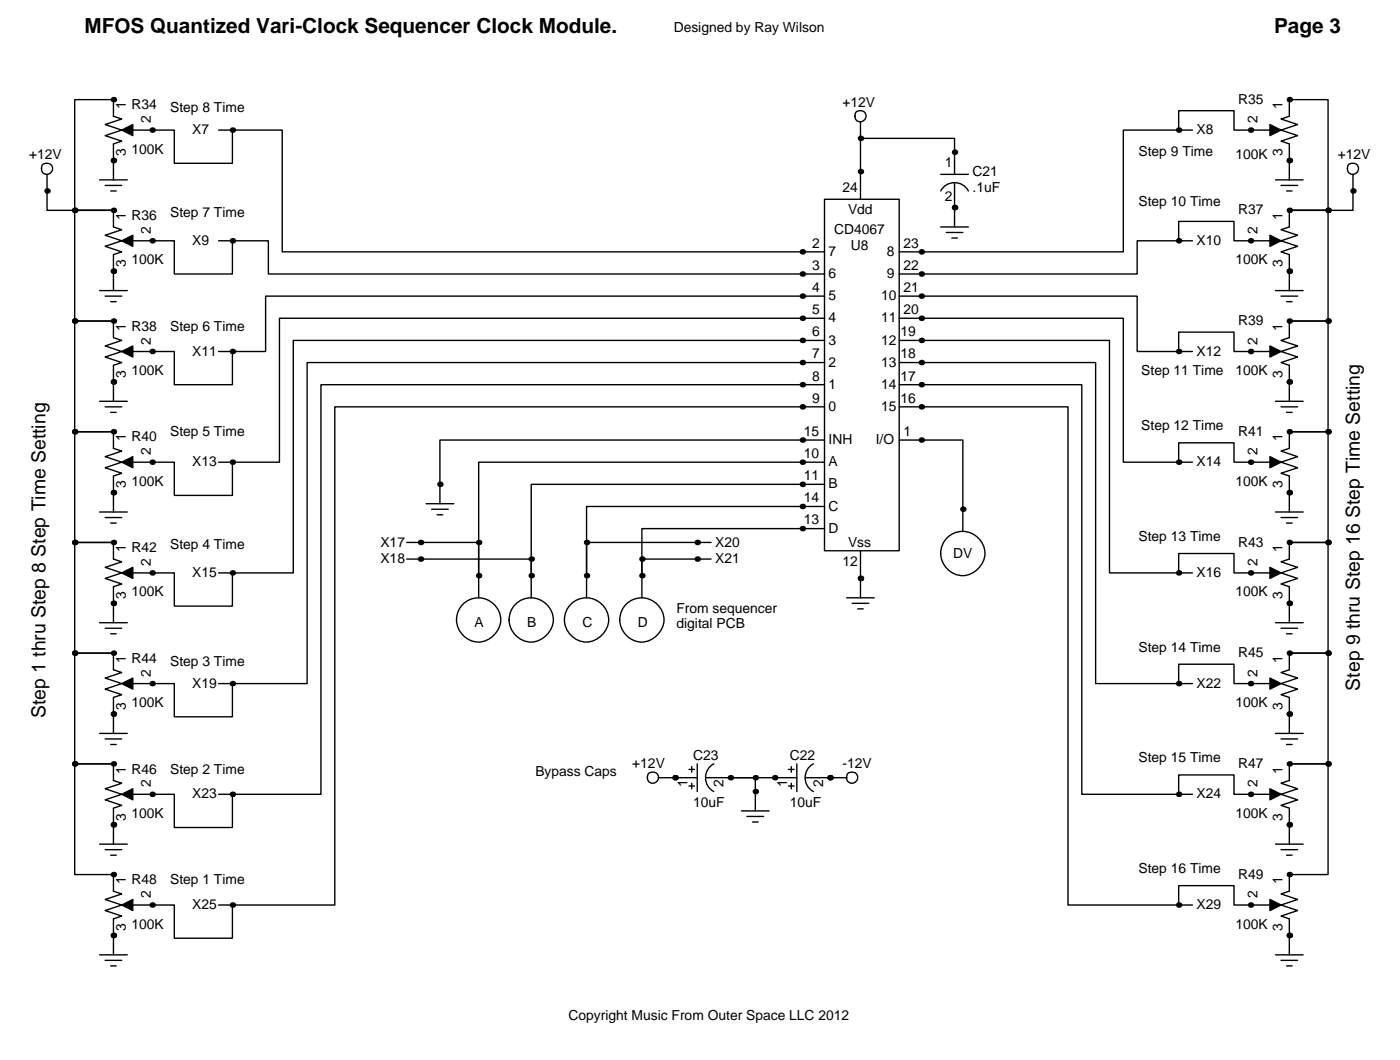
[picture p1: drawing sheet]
<svg xmlns="http://www.w3.org/2000/svg" width="257mm" height="195mm" viewBox="0 0 257 195" stroke-linecap="round" stroke-linejoin="round" font-family="sans-serif">
<g fill="#000" stroke="#000" stroke-width=".25">
<path d="M22.4 23.9l2-1v2zM233.2 22.9l2 1-2 1zM22.4 44.2l2-1v2zM233.2 43.2l2 1-2 1zM22.4 64.5l2-1v2zM233.2 63.5l2 1-2 1zM22.4 84.8l2-1v2.1zM233.2 83.8l2 1-2 1.1zM22.4 105.2l2-1.1v2.1zM233.2 104.1l2 1.1-2 1zM22.4 125.5l2-1v2zM233.2 124.5l2 1-2 1z"/>
<path d="M22.4 145.8l2-1v2zM233.2 144.8l2 1-2 1zM22.4 166.1l2-1v2zM233.2 165.1l2 1-2 1z"/>
</g>
<g fill="none" stroke="#000" stroke-width=".25">
<path d="M8.6 32v6.6h12.2M18.3 33h5.1M19.3 34h3.1M20.3 35.1h1M20.8 33v-6.6l1.6-.5-3.1-1 3.1-1-3.1-1 3.1-1.1-1.6-.5v-3h-7.1v20.3h7.1M20.8 38.6v3.1l1.6 .5-3.1 1 3.1 1-3.1 1 3.1 1-1.6 .5v6.6M20.8 38.6h-7.1v20.3h7.1M24.4 23.9h7.6v6.1h10.7v-6.1M40.1 23.9h2.6M42.7 23.9h9.1v22.3h99.6M151.4 36.6h13.7v64.5h-13.7zM158 25.4h17.3v6.6"/>
<path d="M158 22.4v14.2M172.7 35.1a2.88 2.88 0 0 1 5.1 0M172.7 32h5.1M175.3 33.5v8.2M216.4 23.9v-3.6h10.2v3.6h6.6M216.4 23.9h-10.2v22.3h-41.1M216.4 23.9h2.5M234.2 33h5.1M235.2 34h3.1M236.2 35.1h1M236.7 33v-6.6l-1.5-.5 3.1-1-3.1-1 3.1-1-3.1-1.1 1.5-.5v-3h7.1v20.3h-7.1M236.7 38.6h7.1v20.3h-7.1"/>
<path d="M236.7 38.6v3.1l-1.5 .5 3.1 1-3.1 1 3.1 1-3.1 1 1.5 .5v6.6M248.4 32v6.6h-11.7M18.3 53.3h5.1M19.3 54.4h3.1M20.3 55.4h1M20.8 58.9v3.1l1.6 .5-3.1 1 3.1 1-3.1 1 3.1 1-1.6 .6v6.6M20.8 58.9h-7.1v20.3h7.1M24.4 44.2h7.6v6.1h10.7v-6.1M40.1 44.2h2.6M42.7 44.2h6.6v6.1h102.1M151.4 58.4h-100.1v26.4h-8.6M151.4 54.4h-102.6v10.1h-6.1"/>
<path d="M165.1 58.4h41.1v26.4h10.2M165.1 54.4h43.7v10.1h7.6M172.7 41.7h5.1M173.7 42.7h3.1M174.8 43.7h1M216.4 44.2v-3.6h10.2v3.6h6.6M216.4 44.2h-7.6v6.1h-43.7M216.4 44.2h2.5M234.2 53.3h5.1M235.2 54.4h3.1M236.2 55.4h1M236.7 58.9h7.1v20.3h-7.1"/>
<path d="M236.7 58.9v3.1l-1.5 .5 3.1 1-3.1 1 3.1 1-3.1 1 1.5 .6v6.6M18.3 73.7h5.1M19.3 74.7h3.1M20.3 75.7h1M20.8 79.2v3.1l1.6 .5-3.1 1 3.1 1-3.1 1.1 3.1 1-1.6 .5v6.6M20.8 79.2h-7.1v20.4h7.1M24.4 64.5h7.6v6.1h10.7v-6.1M40.1 64.5h2.6M151.4 74.7h-89.9v91.4h-18.8M151.4 70.6h-92.5v75.2h-16.2M151.4 66.5h-95v59h-13.7M151.4 62.5h-97.6v42.7h-11.1"/>
<path d="M165.1 66.5h36.1v59h15.2M165.1 70.6h33.5v75.2h17.8M165.1 74.7h31v91.4h20.3M165.1 62.5h38.6v42.7h12.7M216.4 64.5v-3.5h10.2v3.5h6.6M216.4 64.5h2.5M234.2 73.7h5.1M235.2 74.7h3.1M236.2 75.7h1M236.7 79.2h7.1v20.4h-7.1M236.7 79.2v3.1l-1.5 .5 3.1 1-3.1 1 3.1 1.1-3.1 1 1.5 .5v6.6M18.3 94h5.1"/>
<path d="M19.3 95h3.1M20.3 96h1M20.8 99.6v3l1.6 .5-3.1 1 3.1 1.1-3.1 1 3.1 1-1.6 .5v6.6M20.8 99.6h-7.1v20.3h7.1M24.4 84.8h7.6v6.1h10.7v-6.1M40.1 84.8h2.6M74.7 99.6h13.2v6.1M78.2 92.5h5.1M79.2 93.5h3.1M80.3 94.5h1M130.6 99.6h-22.9v6.1M151.4 93h-43.7v12.7"/>
<path d="M151.4 97h-33.5v8.7M151.4 84.8h-63.5v20.9M151.4 88.9h-53.9v16.8M151.4 80.8h-70.6v11.7M165.1 80.8h11.7v16.7M216.4 84.8v-3.5h10.2v3.5h6.6M216.4 84.8h2.5M234.2 94h5.1M235.2 95h3.1M236.2 96h1M236.7 99.6h7.1v20.3h-7.1M236.7 99.6v3l-1.5 .5 3.1 1-3.1 1.1 3.1 1-3.1 1 1.5 .5v6.6"/>
<path d="M18.3 114.3h5.1M19.3 115.3h3.1M20.3 116.3h1M20.8 119.9v3l1.6 .5-3.1 1.1 3.1 1-3.1 1 3.1 1-1.6 .5v6.6M20.8 119.9h-7.1v20.3h7.1M24.4 105.2h7.6v6.1h10.7v-6.1M40.1 105.2h2.6M74.7 102.6h22.8v3.1M87.9 105.7v4M97.5 105.7v4M107.7 105.7v4M117.9 105.7v4"/>
<path d="M130.6 102.6h-12.7v3.1M155.4 109.7h5.1M156.5 110.7h3M157.5 111.8h1M158 101.1v8.6M216.4 105.2v-3.6h10.2v3.6h6.6M216.4 105.2h2.5M234.2 114.3h5.1M235.2 115.3h3.1M236.2 116.3h1M236.7 119.9v3l-1.5 .5 3.1 1.1-3.1 1 3.1 1-3.1 1 1.5 .5v6.6M236.7 119.9h7.1v20.3h-7.1"/>
<path d="M18.3 134.6h5.1M19.3 135.6h3.1M20.3 136.7h1M24.4 125.5h7.6v6.1h10.7v-6.1M40.1 125.5h2.6M216.4 125.5v-3.6h10.2v3.6h6.6M216.4 125.5h2.5M234.2 134.6h5.1M235.2 135.6h3.1M236.2 136.7h1M18.3 154.9h5.1M19.3 156h3.1"/>
<path d="M20.3 157h1M20.8 140.2v3.1l1.6 .5-3.1 1 3.1 1-3.1 1 3.1 1-1.6 .5v6.6M20.8 140.2h-7.1v20.3h7.1v3.1l1.6 .5-3.1 1 3.1 1-3.1 1 3.1 1-1.6 .6v6.6M24.4 145.8h7.6v6.1h10.7v-6.1M40.1 145.8h2.6M120.9 142.7h7.1M126.5 144.3h1M126.5 141.2h1M127 140.7v1M127 143.8v1M128 140.2v5.1M129.5 142.7h16.8"/>
<path d="M131.1 140.2a2.88 2.88 0 0 0 0 5.1M134.1 142.7h4.6v6.1M136.1 148.8h5.1M137.2 149.9h3M138.2 150.9h1M144.8 144.3h1M144.8 141.2h1M145.3 140.7v1M145.3 143.8v1M146.3 140.2v5.1M147.8 142.7h7.6M149.4 140.2a2.88 2.88 0 0 0 0 5.1"/>
<path d="M216.4 145.8v-3.6h10.2v3.6h6.6M216.4 145.8h2.5M234.2 154.9h5.1M235.2 156h3.1M236.2 157h1M236.7 140.2h7.1v20.3h-7.1v3.1l-1.5 .5 3.1 1-3.1 1 3.1 1-3.1 1 1.5 .6v6.6M236.7 140.2v3.1l-1.5 .5 3.1 1-3.1 1 3.1 1-3.1 1 1.5 .5v6.6M18.3 175.3h5.1M19.3 176.3h3.1M20.3 177.3h1M24.4 166.1h7.6v6.1h10.7v-6.1M40.1 166.1h2.6"/>
<path d="M216.4 166.1v-3.5h10.2v3.5h6.6M216.4 166.1h2.5M234.2 175.3h5.1M235.2 176.3h3.1M236.2 177.3h1"/>
<circle cx="8.6" cy="31" r="1.02"/>
<circle cx="158" cy="21.3" r="1.02"/>
<circle cx="248.4" cy="31" r="1.02"/>
<circle cx="87.8" cy="113.8" r="4"/>
<circle cx="97.5" cy="113.8" r="4"/>
<circle cx="107.7" cy="113.8" r="4"/>
<circle cx="117.8" cy="113.8" r="4"/>
<circle cx="176.7" cy="101.6" r="4"/>
<circle cx="119.9" cy="142.7" r="1.02"/>
<circle cx="156.5" cy="142.7" r="1.02"/>
</g>
<g fill="#000">
<circle cx="20.8" cy="18.3" r=".51"/>
<circle cx="236.7" cy="18.3" r=".51"/>
<circle cx="8.6" cy="35.1" r=".51"/>
<circle cx="13.7" cy="38.6" r=".51"/>
<circle cx="20.8" cy="29.5" r=".51"/>
<circle cx="20.8" cy="38.6" r=".51"/>
<circle cx="27.9" cy="23.9" r=".51"/>
<circle cx="42.7" cy="23.9" r=".51"/>
<circle cx="158" cy="31.5" r=".51"/>
<circle cx="158" cy="25.4" r=".51"/>
<circle cx="175.3" cy="38.1" r=".51"/>
<circle cx="175.3" cy="27.9" r=".51"/>
<circle cx="216.4" cy="23.9" r=".51"/>
<circle cx="229.6" cy="23.9" r=".51"/>
<circle cx="236.7" cy="29.5" r=".51"/>
<circle cx="236.7" cy="38.6" r=".51"/>
<circle cx="243.8" cy="38.6" r=".51"/>
<circle cx="248.4" cy="35.1" r=".51"/>
<circle cx="13.7" cy="58.9" r=".51"/>
<circle cx="20.8" cy="58.9" r=".51"/>
<circle cx="20.8" cy="49.8" r=".51"/>
<circle cx="27.9" cy="44.2" r=".51"/>
<circle cx="42.7" cy="44.2" r=".51"/>
<circle cx="147.3" cy="50.3" r=".51"/>
<circle cx="147.3" cy="46.2" r=".51"/>
<circle cx="147.3" cy="54.4" r=".51"/>
<circle cx="147.3" cy="58.4" r=".51"/>
<circle cx="169.2" cy="46.2" r=".51"/>
<circle cx="169.2" cy="58.4" r=".51"/>
<circle cx="169.2" cy="54.4" r=".51"/>
<circle cx="169.2" cy="50.3" r=".51"/>
<circle cx="216.4" cy="44.2" r=".51"/>
<circle cx="229.6" cy="44.2" r=".51"/>
<circle cx="236.7" cy="49.8" r=".51"/>
<circle cx="236.7" cy="58.9" r=".51"/>
<circle cx="243.8" cy="58.9" r=".51"/>
<circle cx="13.7" cy="79.2" r=".51"/>
<circle cx="20.8" cy="70.1" r=".51"/>
<circle cx="20.8" cy="79.2" r=".51"/>
<circle cx="27.9" cy="64.5" r=".51"/>
<circle cx="42.7" cy="64.5" r=".51"/>
<circle cx="147.3" cy="62.5" r=".51"/>
<circle cx="147.3" cy="66.5" r=".51"/>
<circle cx="147.3" cy="74.7" r=".51"/>
<circle cx="147.3" cy="70.6" r=".51"/>
<circle cx="169.2" cy="74.7" r=".51"/>
<circle cx="169.2" cy="62.5" r=".51"/>
<circle cx="169.2" cy="70.6" r=".51"/>
<circle cx="169.2" cy="66.5" r=".51"/>
<circle cx="216.4" cy="64.5" r=".51"/>
<circle cx="229.6" cy="64.5" r=".51"/>
<circle cx="236.7" cy="70.1" r=".51"/>
<circle cx="236.7" cy="79.2" r=".51"/>
<circle cx="243.8" cy="79.2" r=".51"/>
<circle cx="13.7" cy="99.6" r=".51"/>
<circle cx="20.8" cy="90.4" r=".51"/>
<circle cx="20.8" cy="99.6" r=".51"/>
<circle cx="27.9" cy="84.8" r=".51"/>
<circle cx="42.7" cy="84.8" r=".51"/>
<circle cx="77.2" cy="99.6" r=".51"/>
<circle cx="80.8" cy="88.9" r=".51"/>
<circle cx="87.9" cy="99.6" r=".51"/>
<circle cx="107.7" cy="99.6" r=".51"/>
<circle cx="128" cy="99.6" r=".51"/>
<circle cx="147.3" cy="88.9" r=".51"/>
<circle cx="147.3" cy="97" r=".51"/>
<circle cx="147.3" cy="84.8" r=".51"/>
<circle cx="147.3" cy="93" r=".51"/>
<circle cx="147.3" cy="80.8" r=".51"/>
<circle cx="169.2" cy="80.8" r=".51"/>
<circle cx="176.8" cy="93.5" r=".51"/>
<circle cx="216.4" cy="84.8" r=".51"/>
<circle cx="229.6" cy="84.8" r=".51"/>
<circle cx="236.7" cy="99.6" r=".51"/>
<circle cx="236.7" cy="90.4" r=".51"/>
<circle cx="243.8" cy="99.6" r=".51"/>
<circle cx="13.7" cy="119.9" r=".51"/>
<circle cx="20.8" cy="119.9" r=".51"/>
<circle cx="20.8" cy="110.7" r=".51"/>
<circle cx="27.9" cy="105.2" r=".51"/>
<circle cx="42.7" cy="105.2" r=".51"/>
<circle cx="77.2" cy="102.6" r=".51"/>
<circle cx="87.9" cy="105.7" r=".51"/>
<circle cx="97.5" cy="102.6" r=".51"/>
<circle cx="97.5" cy="105.7" r=".51"/>
<circle cx="107.7" cy="105.7" r=".51"/>
<circle cx="117.9" cy="105.7" r=".51"/>
<circle cx="117.9" cy="102.6" r=".51"/>
<circle cx="128" cy="102.6" r=".51"/>
<circle cx="158" cy="106.2" r=".51"/>
<circle cx="216.4" cy="105.2" r=".51"/>
<circle cx="229.6" cy="105.2" r=".51"/>
<circle cx="236.7" cy="119.9" r=".51"/>
<circle cx="236.7" cy="110.7" r=".51"/>
<circle cx="243.8" cy="119.9" r=".51"/>
<circle cx="20.8" cy="131.1" r=".51"/>
<circle cx="27.9" cy="125.5" r=".51"/>
<circle cx="42.7" cy="125.5" r=".51"/>
<circle cx="216.4" cy="125.5" r=".51"/>
<circle cx="229.6" cy="125.5" r=".51"/>
<circle cx="236.7" cy="131.1" r=".51"/>
<circle cx="13.7" cy="140.2" r=".51"/>
<circle cx="20.8" cy="151.4" r=".51"/>
<circle cx="20.8" cy="140.2" r=".51"/>
<circle cx="27.9" cy="145.8" r=".51"/>
<circle cx="42.7" cy="145.8" r=".51"/>
<circle cx="124" cy="142.7" r=".51"/>
<circle cx="134.1" cy="142.7" r=".51"/>
<circle cx="138.7" cy="142.7" r=".51"/>
<circle cx="138.7" cy="145.3" r=".51"/>
<circle cx="142.2" cy="142.7" r=".51"/>
<circle cx="152.4" cy="142.7" r=".51"/>
<circle cx="216.4" cy="145.8" r=".51"/>
<circle cx="229.6" cy="145.8" r=".51"/>
<circle cx="236.7" cy="151.4" r=".51"/>
<circle cx="236.7" cy="140.2" r=".51"/>
<circle cx="243.8" cy="140.2" r=".51"/>
<circle cx="20.8" cy="171.7" r=".51"/>
<circle cx="20.8" cy="160.5" r=".51"/>
<circle cx="27.9" cy="166.1" r=".51"/>
<circle cx="42.7" cy="166.1" r=".51"/>
<circle cx="216.4" cy="166.1" r=".51"/>
<circle cx="229.6" cy="166.1" r=".51"/>
<circle cx="236.7" cy="171.7" r=".51"/>
<circle cx="236.7" cy="160.5" r=".51"/>
</g>
<g font-size="3.8">
<text x="15.5" y="6.1">MFOS Quantized Vari-Clock Sequencer Clock Module.</text>
<text x="233.9" y="6.1">Page 3</text>
</g>
<g font-size="3.6">
<text x="8.4" y="131.8" transform="rotate(-90 8.4 131.8)">Step 1 thru Step 8 Step Time Setting</text>
<text x="249.7" y="126.7" transform="rotate(-90 249.7 126.7)">Step 9 thru Step 16 Step Time Setting</text>
</g>
<g font-size="2.5">
<text x="123.7" y="5.8">Designed by Ray Wilson</text>
<text x="23.1" y="20.1" transform="rotate(-90 23.1 20.1)">1</text>
<text x="24.1" y="20.1">R34</text>
<text x="27.7" y="22.6" transform="rotate(-90 27.7 22.6)">2</text>
<text x="31.2" y="20.6">Step 8 Time</text>
<text x="154.7" y="19.6">+12V</text>
<text x="227.3" y="19.1">R35</text>
<text x="230.9" y="22.6" transform="rotate(-90 230.9 22.6)">2</text>
<text x="235.5" y="20.1" transform="rotate(-90 235.5 20.1)">1</text>
<text x="5.3" y="29.2">+12V</text>
<text x="23.1" y="28.7" transform="rotate(-90 23.1 28.7)">3</text>
<text x="24.1" y="28.2">100K</text>
<text x="35.3" y="24.6">X7</text>
<text x="209" y="28.7">Step 9 Time</text>
<text x="219.7" y="24.6">X8</text>
<text x="226.8" y="29.2">100K</text>
<text x="235.5" y="28.7" transform="rotate(-90 235.5 28.7)">3</text>
<text x="245.6" y="29.2">+12V</text>
<text x="154.7" y="35.3">24</text>
<text x="173.5" y="30.7">1</text>
<text x="178.6" y="32.3">C21</text>
<text x="178.6" y="35.3">.1uF</text>
<text x="23.1" y="40.4" transform="rotate(-90 23.1 40.4)">1</text>
<text x="24.1" y="40.4">R36</text>
<text x="31.2" y="39.9">Step 7 Time</text>
<text x="155.7" y="39.4">Vdd</text>
<text x="173.5" y="36.8">2</text>
<text x="209" y="37.8">Step 10 Time</text>
<text x="227.3" y="39.4">R37</text>
<text x="235.5" y="40.4" transform="rotate(-90 235.5 40.4)">1</text>
<text x="27.7" y="42.9" transform="rotate(-90 27.7 42.9)">2</text>
<text x="35.3" y="45">X9</text>
<text x="149.1" y="45.5">2</text>
<text x="152.1" y="47">7</text>
<text x="153.2" y="42.9">CD4067</text>
<text x="156.2" y="46">U8</text>
<text x="162.8" y="47">8</text>
<text x="165.9" y="45.5">23</text>
<text x="219.7" y="45">X10</text>
<text x="230.9" y="42.9" transform="rotate(-90 230.9 42.9)">2</text>
<text x="23.1" y="49" transform="rotate(-90 23.1 49)">3</text>
<text x="24.1" y="48.5">100K</text>
<text x="149.1" y="53.6">4</text>
<text x="149.1" y="49.5">3</text>
<text x="152.1" y="51.1">6</text>
<text x="162.8" y="51.1">9</text>
<text x="165.9" y="53.6">21</text>
<text x="165.9" y="49.5">22</text>
<text x="226.8" y="48.5">100K</text>
<text x="235.5" y="49" transform="rotate(-90 235.5 49)">3</text>
<text x="149.1" y="57.7">5</text>
<text x="152.1" y="59.2">4</text>
<text x="152.1" y="55.1">5</text>
<text x="161.8" y="59.2">11</text>
<text x="161.8" y="55.1">10</text>
<text x="165.9" y="57.7">20</text>
<text x="227.3" y="59.7">R39</text>
<text x="23.1" y="60.7" transform="rotate(-90 23.1 60.7)">1</text>
<text x="24.1" y="60.7">R38</text>
<text x="27.7" y="63.2" transform="rotate(-90 27.7 63.2)">2</text>
<text x="31.2" y="60.7">Step 6 Time</text>
<text x="35.3" y="65.3">X11</text>
<text x="149.1" y="65.8">7</text>
<text x="149.1" y="61.7">6</text>
<text x="152.1" y="63.2">3</text>
<text x="161.8" y="63.2">12</text>
<text x="165.4" y="65.8">18</text>
<text x="165.4" y="61.7">19</text>
<text x="219.7" y="65.3">X12</text>
<text x="230.9" y="63.2" transform="rotate(-90 230.9 63.2)">2</text>
<text x="235.5" y="60.7" transform="rotate(-90 235.5 60.7)">1</text>
<text x="23.1" y="69.3" transform="rotate(-90 23.1 69.3)">3</text>
<text x="24.1" y="68.8">100K</text>
<text x="149.1" y="69.9">8</text>
<text x="152.1" y="71.4">1</text>
<text x="152.1" y="67.3">2</text>
<text x="161.8" y="71.4">14</text>
<text x="161.8" y="67.3">13</text>
<text x="165.4" y="69.9">17</text>
<text x="209.5" y="68.8">Step 11 Time</text>
<text x="226.8" y="68.8">100K</text>
<text x="235.5" y="69.3" transform="rotate(-90 235.5 69.3)">3</text>
<text x="149.1" y="73.9">9</text>
<text x="152.1" y="75.4">0</text>
<text x="161.8" y="75.4">15</text>
<text x="165.4" y="73.9">16</text>
<text x="23.1" y="81" transform="rotate(-90 23.1 81)">1</text>
<text x="24.1" y="81">R40</text>
<text x="27.7" y="83.6" transform="rotate(-90 27.7 83.6)">2</text>
<text x="31.2" y="80">Step 5 Time</text>
<text x="147.6" y="80">15</text>
<text x="152.1" y="81.5">INH</text>
<text x="160.8" y="81.5">I/O</text>
<text x="165.9" y="80">1</text>
<text x="209.5" y="79">Step 12 Time</text>
<text x="227.3" y="80">R41</text>
<text x="230.9" y="83.6" transform="rotate(-90 230.9 83.6)">2</text>
<text x="235.5" y="81" transform="rotate(-90 235.5 81)">1</text>
<text x="23.1" y="89.7" transform="rotate(-90 23.1 89.7)">3</text>
<text x="24.1" y="89.2">100K</text>
<text x="35.3" y="85.6">X13</text>
<text x="147.6" y="84.1">10</text>
<text x="147.6" y="88.1">11</text>
<text x="152.1" y="85.6">A</text>
<text x="152.1" y="89.7">B</text>
<text x="219.7" y="85.6">X14</text>
<text x="226.8" y="89.2">100K</text>
<text x="235.5" y="89.7" transform="rotate(-90 235.5 89.7)">3</text>
<text x="147.6" y="92.2">14</text>
<text x="152.1" y="93.7">C</text>
<text x="23.1" y="101.3" transform="rotate(-90 23.1 101.3)">1</text>
<text x="24.1" y="101.3">R42</text>
<text x="31.2" y="100.8">Step 4 Time</text>
<text x="69.9" y="100.3">X17</text>
<text x="131.3" y="100.3">X20</text>
<text x="147.6" y="96.3">13</text>
<text x="152.1" y="97.8">D</text>
<text x="155.7" y="100.3">Vss</text>
<text x="209" y="99.3">Step 13 Time</text>
<text x="227.3" y="100.3">R43</text>
<text x="235.5" y="101.3" transform="rotate(-90 235.5 101.3)">1</text>
<text x="27.7" y="103.9" transform="rotate(-90 27.7 103.9)">2</text>
<text x="35.3" y="105.9">X15</text>
<text x="69.9" y="103.4">X18</text>
<text x="131.3" y="103.4">X21</text>
<text x="154.7" y="103.9">12</text>
<text x="175" y="102.4">DV</text>
<text x="219.7" y="105.9">X16</text>
<text x="230.9" y="103.9" transform="rotate(-90 230.9 103.9)">2</text>
<text x="23.1" y="110" transform="rotate(-90 23.1 110)">3</text>
<text x="24.1" y="109.5">100K</text>
<text x="124.2" y="112.5">From sequencer</text>
<text x="226.8" y="109.5">100K</text>
<text x="235.5" y="110" transform="rotate(-90 235.5 110)">3</text>
<text x="87.1" y="115.1">A</text>
<text x="96.8" y="115.1">B</text>
<text x="106.9" y="115.1">C</text>
<text x="117.1" y="115.1">D</text>
<text x="124.2" y="115.3">digital PCB</text>
<text x="209" y="119.6">Step 14 Time</text>
<text x="23.1" y="121.7" transform="rotate(-90 23.1 121.7)">1</text>
<text x="24.1" y="121.7">R44</text>
<text x="27.7" y="124.2" transform="rotate(-90 27.7 124.2)">2</text>
<text x="31.2" y="122.2">Step 3 Time</text>
<text x="227.3" y="120.6">R45</text>
<text x="230.9" y="124.2" transform="rotate(-90 230.9 124.2)">2</text>
<text x="235.5" y="121.7" transform="rotate(-90 235.5 121.7)">1</text>
<text x="23.1" y="130.3" transform="rotate(-90 23.1 130.3)">3</text>
<text x="24.1" y="129.8">100K</text>
<text x="35.3" y="126.2">X19</text>
<text x="219.7" y="126.2">X22</text>
<text x="226.8" y="129.8">100K</text>
<text x="235.5" y="130.3" transform="rotate(-90 235.5 130.3)">3</text>
<text x="23.1" y="142" transform="rotate(-90 23.1 142)">1</text>
<text x="24.1" y="142">R46</text>
<text x="31.2" y="142">Step 2 Time</text>
<text x="98.3" y="142.5">Bypass Caps</text>
<text x="116.1" y="141">+12V</text>
<text x="127.3" y="139.4">C23</text>
<text x="145" y="139.4">C22</text>
<text x="154.7" y="141">-12V</text>
<text x="209" y="140">Step 15 Time</text>
<text x="227.3" y="141">R47</text>
<text x="235.5" y="142" transform="rotate(-90 235.5 142)">1</text>
<text x="27.7" y="144.5" transform="rotate(-90 27.7 144.5)">2</text>
<text x="35.3" y="146.6">X23</text>
<text x="126.2" y="144.5" transform="rotate(-90 126.2 144.5)">1</text>
<text x="127.3" y="148.1">10uF</text>
<text x="132.8" y="144.5" transform="rotate(-90 132.8 144.5)">2</text>
<text x="144.5" y="144.5" transform="rotate(-90 144.5 144.5)">1</text>
<text x="145" y="148.1">10uF</text>
<text x="151.1" y="144.5" transform="rotate(-90 151.1 144.5)">2</text>
<text x="219.7" y="146.6">X24</text>
<text x="230.9" y="144.5" transform="rotate(-90 230.9 144.5)">2</text>
<text x="23.1" y="150.6" transform="rotate(-90 23.1 150.6)">3</text>
<text x="24.1" y="150.1">100K</text>
<text x="226.8" y="150.1">100K</text>
<text x="235.5" y="150.6" transform="rotate(-90 235.5 150.6)">3</text>
<text x="209" y="160.3">Step 16 Time</text>
<text x="227.3" y="161.3">R49</text>
<text x="23.1" y="162.3" transform="rotate(-90 23.1 162.3)">1</text>
<text x="24.1" y="162.3">R48</text>
<text x="27.7" y="164.8" transform="rotate(-90 27.7 164.8)">2</text>
<text x="31.2" y="162.3">Step 1 Time</text>
<text x="35.3" y="166.9">X25</text>
<text x="219.7" y="166.9">X29</text>
<text x="230.9" y="164.8" transform="rotate(-90 230.9 164.8)">2</text>
<text x="235.5" y="162.3" transform="rotate(-90 235.5 162.3)">1</text>
<text x="23.1" y="170.9" transform="rotate(-90 23.1 170.9)">3</text>
<text x="24.1" y="170.4">100K</text>
<text x="226.8" y="170.4">100K</text>
<text x="235.5" y="170.9" transform="rotate(-90 235.5 170.9)">3</text>
<text x="104.4" y="187.2">Copyright Music From Outer Space LLC 2012</text>
</g>
</svg>
